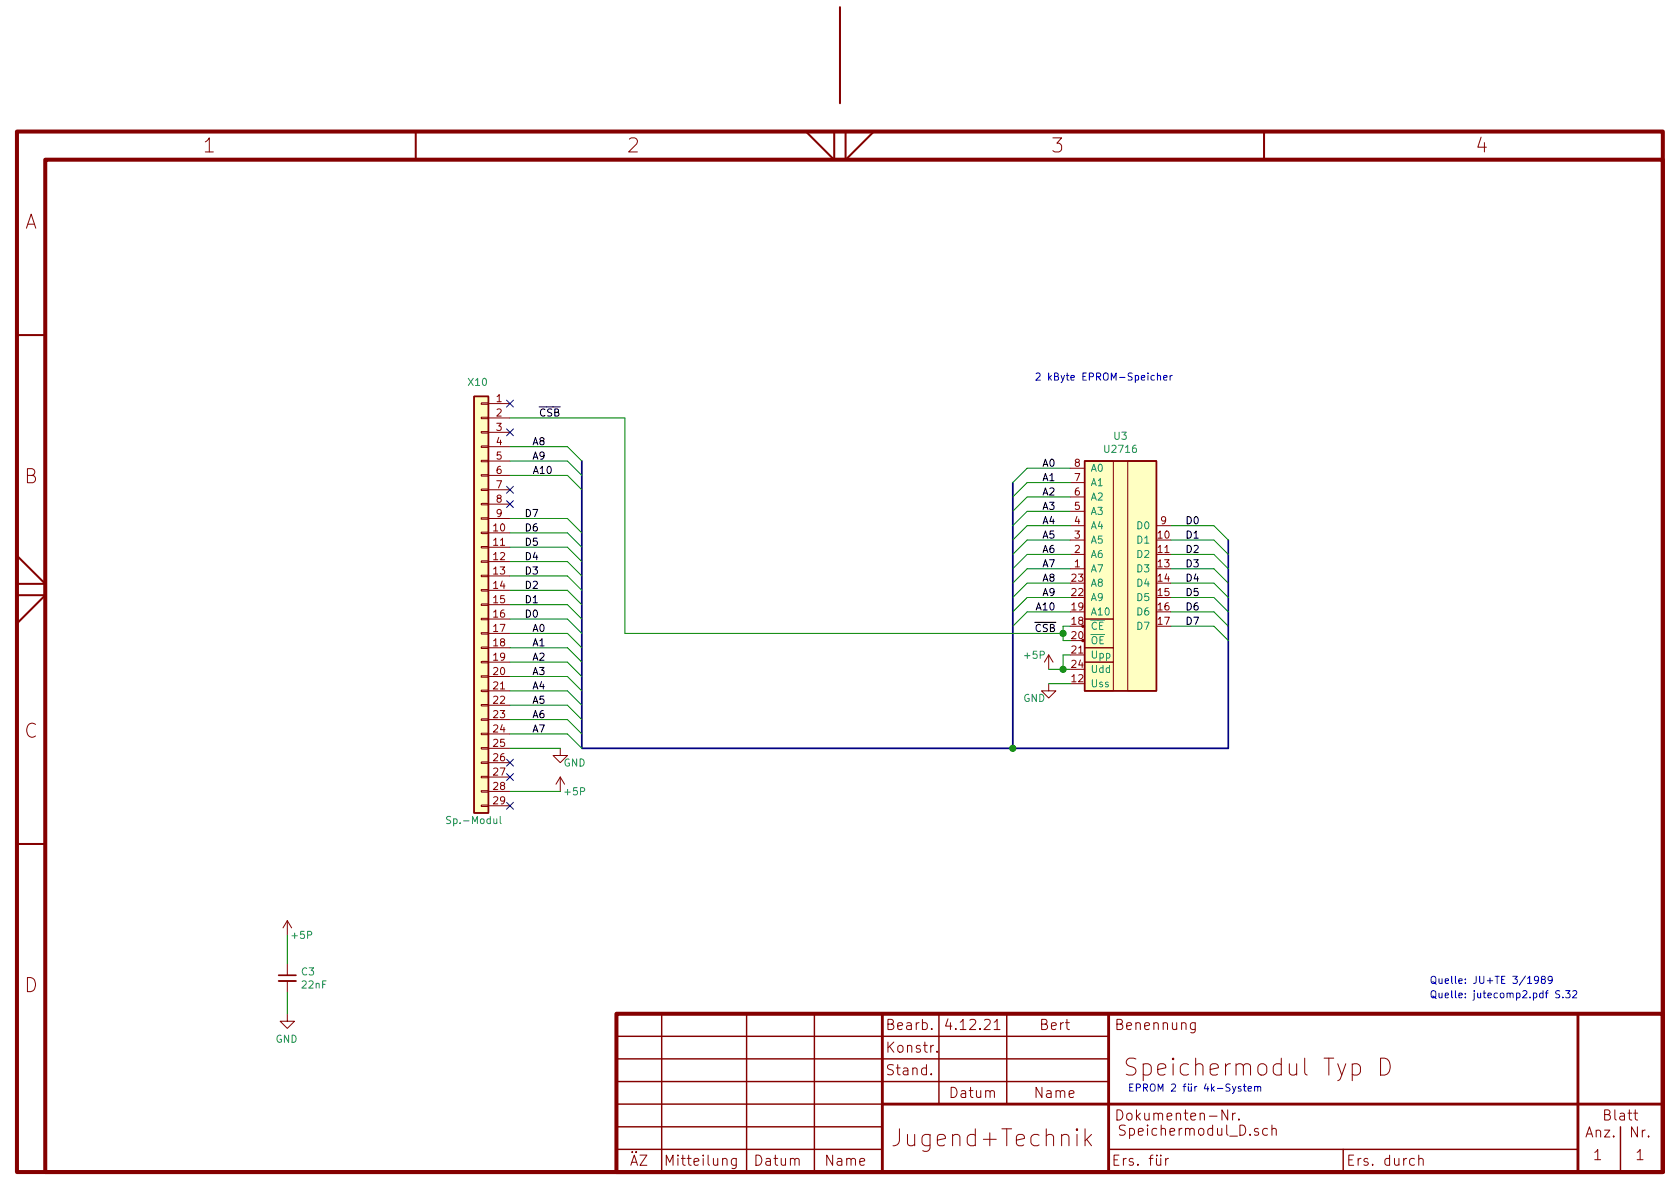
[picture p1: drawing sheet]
<svg xmlns="http://www.w3.org/2000/svg" width="297mm" height="210mm" viewBox="0 0 297 210" stroke-linecap="round" stroke-linejoin="round" font-family="sans-serif">
<path d="M3 23.3h291v184h-291zM8 28.2h286v179.1h-286zM109 179.3h185v28h-185z" fill="none" stroke="#840000" stroke-width=".71"/>
<path d="M148.5 1.3v17M73.5 23.3v4.9M142.5 23.3l5 5v-5M149.5 23.3v5l5-5M223.5 23.3v5M3 59.3h5M3 98.3l5 4.9h-5M3 105.3h5l-5 5M3 149.2h5" fill="none" stroke="#840000" stroke-width=".36"/>
<g fill="none" stroke="#840000" stroke-width=".18">
<path d="M85.1 78.9h1.3v.2h-1.3zM85.1 76.3h1.3v.3h-1.3zM85.1 73.8h1.3v.2h-1.3zM85.1 71.2h1.3v.3h-1.3zM86.4 71.4h3.8M86.4 73.9h3.8M86.4 76.4h3.8M86.4 79h3.8M85.1 81.4h1.3v.3h-1.3zM85.1 99.2h1.3v.2h-1.3zM85.1 96.6h1.3v.3h-1.3zM85.1 94.1h1.3v.3h-1.3z"/>
<path d="M85.1 91.6h1.3v.2h-1.3zM85.1 89h1.3v.3h-1.3zM85.1 86.5h1.3v.2h-1.3zM85.1 83.9h1.3v.3h-1.3zM86.4 94.2h3.8M86.4 96.8h3.8M86.4 99.3h3.8M86.4 81.5h3.8M86.4 84.1h3.8M86.4 86.6h3.8M86.4 89.1h3.8M86.4 91.7h3.8"/>
<path d="M189.2 98h2.6M189.2 95.5h2.6M189.2 93h2.6M189.2 90.4h2.6M189.2 87.9h2.6M189.2 85.3h2.6M189.2 82.8h2.6M191.8 81.5h5v28h-5zM199.4 81.5h5.1v40.7h-5.1zM204.5 93h2.5M85.1 111.9h1.3v.2h-1.3zM85.1 114.4h1.3v.3h-1.3z"/>
<path d="M85.1 117h1.3v.2h-1.3zM85.1 119.5h1.3v.3h-1.3zM85.1 109.3h1.3v.3h-1.3zM85.1 104.3h1.3v.2h-1.3zM85.1 101.7h1.3v.3h-1.3zM85.1 106.8h1.3v.3h-1.3zM86.4 101.8h3.8M86.4 104.4h3.8M86.4 106.9h3.8M86.4 109.5h3.8M86.4 112h3.8M86.4 114.5h3.8"/>
<path d="M86.4 117.1h3.8M86.4 119.6h3.8M185.4 115.8l.8 1.3M185.4 115.8v2.6M185.4 115.8l-.7 1.3M189.2 100.6h2.6M191.8 114.5h5v2.6h-5zM191.8 109.5h5v5h-5zM191.8 117.1h5v5.1h-5zM85.1 134.7h1.3v.3h-1.3zM85.1 137.3h1.3v.2h-1.3zM85.1 139.8h1.3v.3h-1.3z"/>
<path d="M85.1 122h1.3v.3h-1.3zM85.1 124.6h1.3v.2h-1.3zM85.1 127.1h1.3v.3h-1.3zM85.1 129.7h1.3v.2h-1.3zM85.1 132.2h1.3v.3h-1.3zM86.4 122.2h3.8M86.4 124.7h3.8M86.4 127.2h3.8M86.4 129.8h3.8M86.4 132.3h3.8M86.4 134.9h3.8M86.4 137.4h3.8"/>
<path d="M86.4 139.9h3.8M99.1 132.3v1.3h-1.3l1.3 1.3 1.2-1.3h-1.2M99.1 137.4l.7 1.3M99.1 137.4v2.5M99.1 137.4l-.8 1.3M185.4 120.9v1.3h-1.3l1.3 1.2 1.3-1.2h-1.3M85.1 142.4h1.3v.2h-1.3zM86.4 142.5h3.8M50.8 179.3v1.3h-1.3l1.3 1.3 1.3-1.3h-1.3M50.8 162.8v2.5M50.8 170.4v2.1M50.8 173.5v2"/>
<path d="M50.8 162.8l.8 1.3M50.8 162.8l-.8 1.3M164.6 189.9l.1 .1-.1 .1v-.2v.2M164.7 181.9v.2l-.1-.1 .1-.1v.2M165.7 185.9v.2M175.8 182.1h1M191.8 199.6v3M211.3 180.8v1.5a.5 .5 0 0 1-.8 .3M211.3 180.9l-.5-.1-.3 .4v.7l.3 .2 .5-.1M217.1 196.3v1.8l-1-1.8v1.8M217.9 196.8v1.3M218.4 196.8l-.3 .1-.2 .3"/>
<path d="M219 197.9v.2M224.1 199.6l-.2-.1a.56 .56 0 0 0-.7 .4v.5a.56 .56 0 0 0 .7 .4l.2-.1M224.9 199.7a.44 .44 0 0 1 .8 .1v1M224.9 199v1.8M239.1 188.3a.96 .96 0 0 1 1.3 .1l.1 .3v.8l-.1 .3a.96 .96 0 0 1-1.3 .2M244.1 187.1a1.38 1.38 0 0 1 1.7 1.7 1.3 1.3 0 0 1-1.7 1.3zM130.2 204.8v1.5a.49 .49 0 0 1-.8 .3M130.2 204.9l-.2-.1a.56 .56 0 0 0-.7 .4v.5a.56 .56 0 0 0 .7 .4l.2-.1M192.1 201.5l.9 1.1M193 200.6l-1.2 1.1M206.1 204.8v1.3M206.6 204.8l-.3 .1-.2 .3"/>
<path d="M250.9 205l.2-.2 .4 .1 .1 1.2M250.9 204.3v1.8"/>
</g>
<g fill="none" stroke="#840000" stroke-width=".25">
<path d="M83.8 70.1h2.6v73.7h-2.6zM191.8 81.5h12.7v40.7h-12.7zM117 179.3v28M132 179.3v28M144 179.3v28M166 179.3v15.9M178 179.3v15.9M109 183.3h87M109 187.2h87M109 191.3h87M109 199.3h47M109 195.2h47"/>
<path d="M286.5 199.3v8M109 203.2h47M196 203.2h83M237.5 203.2v4.1"/>
</g>
<path d="M156 179.3v28M196 179.3v28M279 179.3v28M156 195.2h138" fill="none" stroke="#840000" stroke-width=".51"/>
<path d="M49.3 173.5h3" fill="none" stroke="#840000" stroke-width=".33"/>
<path d="M49.3 172.5h3" fill="none" stroke="#840000" stroke-width=".3"/>
<g fill="#ffffc2" stroke="#ffffc2" stroke-width=".18">
<path d="M83.8 70.1h2.6v73.7h-2.6z"/>
<path d="M191.8 81.5h12.7v40.7h-12.7z"/>
</g>
<path d="M79.7 144.4h-.5l-.2 .1-.1 .2 .2 .2 .5 .2 .1 .3-.3 .2h-.5M88.4 144.4v1.1l.2 .1" fill="none" stroke="#008484" stroke-width=".18"/>
<path d="M102.9 81.5v50.8h114.3v-36.8M179.1 85.3v47" fill="none" stroke="#000084" stroke-width=".3"/>
<g fill="none" stroke="#008400" stroke-width=".18">
<path d="M90.2 79h10.1l2.6 2.5M90.2 73.9h20.3v38.1h77.5M90.2 84.1h10.1l2.6 2.5M90.2 81.5h10.1l2.6 2.6M90.2 91.7h10.1l2.6 2.5M90.2 94.2h10.1l2.6 2.6M90.2 96.8h10.1l2.6 2.5M90.2 99.3h10.1l2.6 2.5M189.2 95.5h-7.6l-2.5 2.5M189.2 85.3h-7.6l-2.5 2.6M189.2 87.9h-7.6l-2.5 2.5M189.2 93h-7.6l-2.5 2.5"/>
<path d="M189.2 82.8h-7.6l-2.5 2.5M189.2 98h-7.6l-2.5 2.6M189.2 90.4h-7.6l-2.5 2.6M207 95.5h7.6l2.6 2.5M207 93h7.6l2.6 2.5M207 98h7.6l2.6 2.6M90.2 109.5h10.1l2.6 2.5M90.2 114.5h10.1l2.6 2.6M90.2 112h10.1l2.6 2.5M90.2 106.9h10.1l2.6 2.6M90.2 104.4h10.1l2.6 2.5M90.2 119.6h10.1l2.6 2.6"/>
<path d="M90.2 101.8h10.1l2.6 2.6M90.2 117.1h10.1l2.6 2.5M185.4 118.4h3.8M189.2 100.6h-7.6l-2.5 2.5M189.2 108.2h-7.6l-2.5 2.5M189.2 110.7h-1.2v2.6h1.2M189.2 103.1h-7.6l-2.5 2.6M189.2 105.7h-7.6l-2.5 2.5M189.2 115.8h-1.2v2.6M207 100.6h7.6l2.6 2.5M207 108.2h7.6l2.6 2.5M207 103.1h7.6l2.6 2.6"/>
<path d="M207 105.7h7.6l2.6 2.5M207 110.7h7.6l2.6 2.6M90.2 127.2h10.1l2.6 2.6M90.2 129.8h10.1l2.6 2.5M90.2 132.3h8.9M90.2 139.9h8.9M90.2 124.7h10.1l2.6 2.5M90.2 122.2h10.1l2.6 2.5M185.4 120.9h3.8M50.8 165.3v5.1M50.8 175.5v3.8"/>
</g>
<g fill="none" stroke="#0000c2" stroke-width=".18">
<path d="M204.1 66.4h-.3l-.3 .2 .1 .6h.5M204.6 66.5l.2-.1h.3l.1 .8M204.6 66v1.2M205.7 66.8l.6-.1v-.3h-.4l-.2 .2 .1 .6h.5M206.9 66.4v.8M207.3 66.4l-.4 .2M270.1 173.9h.7M272 173.2l-.2 .2h-.4l-.1-.2 .1-.5 .4-.1 .2 .2a.84 .84 0 0 1-.3 1.1h-.3M272.7 173.2l-.1-.1v-.3l.1-.2 .4 .1 .1 .4-.6 .1-.1 .2v.3l.2 .2h.4l.1-.2v-.4l-.2-.1M274.4 173.2l-.2 .2h-.4l-.1-.2v-.3l.3-.3h.2l.2 .3a.88 .88 0 0 1-.2 1h-.4M275.8 175.3l-.5-.1-.2 .1 .1 .4 .5 .2 .1 .3-.3 .2h-.4M276.3 176.3v.1"/>
<path d="M276.8 175.2h.8l-.4 .5 .3 .1 .1 .4-.3 .2-.5-.1M278.1 175.3l.5-.1 .2 .3-.1 .2-.7 .7h.8M219.4 192.2l-.3-.1-.2 .2 .1 .2 .4 .1v.3h-.5M220 191.7v1.1l.3 .2M220.7 192.5l.6-.1-.1-.2-.3-.1-.2 .2 .1 .6h.4M221.8 192.2l.2-.1 .3 .1 .1 .8M221.8 192.1v.9M222.4 192.3l.2-.2 .3 .1v.8"/>
</g>
<g fill="#008400" stroke="#008400" stroke-width=".25">
<circle cx="179.1" cy="132.3" r=".51"/>
<circle cx="188" cy="112" r=".51"/>
<circle cx="188" cy="118.4" r=".51"/>
</g>
<g fill="none" stroke="#000084" stroke-width=".18">
<path d="M89.6 75.8l1.2 1.3M89.6 70.8l1.2 1.2M90.8 75.8l-1.2 1.3M90.8 70.8l-1.2 1.2M89.6 86l1.2 1.2M89.6 88.5l1.2 1.3M90.8 86l-1.2 1.2M90.8 88.5l-1.2 1.3M89.6 134.3l1.2 1.2M89.6 136.8l1.2 1.2M90.8 134.3l-1.2 1.2M90.8 136.8l-1.2 1.2"/>
<path d="M89.6 141.9l1.2 1.2M90.8 141.9l-1.2 1.2"/>
</g>
<text font-size="4.2" fill="#0000c2" x="198.5" y="190.3">Speichermodul Typ D</text>
<text font-size="4.2" fill="#840000" x="159" y="202.8">Jugend+Technik</text>
<g font-size="3.5" fill="#840000">
<text x="36" y="27">1</text>
<text x="111" y="27">2</text>
<text x="186" y="27">3</text>
<text x="261" y="27">4</text>
<text x="4.3" y="40.5">A</text>
<text x="4.3" y="85.5">B</text>
<text x="4.3" y="130.5">C</text>
<text x="4.3" y="175.5">D</text>
</g>
<g font-size="2.5" fill="#840000">
<text x="156.5" y="182.1">Bearb.</text>
<text x="167.8" y="182.1">4.12.21</text>
<text x="184" y="182.1">Bert</text>
<text x="197" y="182.1">Benennung</text>
<text x="156.5" y="190.1">Stand.</text>
<text x="156.5" y="186.2">Konstr.</text>
<text x="168.1" y="194.2">Datum</text>
<text x="183.1" y="194.2">Name</text>
<text x="197" y="198.1">Dokumenten-Nr.</text>
<text x="197.5" y="200.8">Speichermodul_D.sch</text>
<text x="280.4" y="201.1">Anz.</text>
<text x="283.7" y="198.1">Blatt</text>
<text x="288.3" y="201.1">Nr.</text>
<text x="111.3" y="206.1">ÄZ</text>
<text x="118.1" y="206.1">Mitteilung</text>
<text x="133.6" y="206.1">Datum</text>
<text x="146.1" y="206.1">Name</text>
<text x="196.5" y="206.1">Ers. für</text>
<text x="238" y="206.1">Ers. durch</text>
<text x="281.8" y="205.2">1</text>
<text x="289.3" y="205.2">1</text>
</g>
<g font-size="1.8" fill="#008484">
<text x="82.9" y="68.2">X10</text>
<text x="197" y="77.8">U3</text>
<text x="192.8" y="83.4">A0</text>
<text x="195.5" y="80.1">U2716</text>
<text x="192.8" y="88.5">A2</text>
<text x="192.8" y="86">A1</text>
<text x="192.8" y="93.6">A4</text>
<text x="192.8" y="91.1">A3</text>
<text x="201.2" y="93.6">D0</text>
<text x="192.8" y="101.2">A7</text>
<text x="192.8" y="98.7">A6</text>
<text x="192.8" y="96.1">A5</text>
<text x="201.2" y="96.1">D1</text>
<text x="201.2" y="98.7">D2</text>
<text x="201.2" y="101.2">D3</text>
<text x="192.8" y="106.3">A9</text>
<text x="192.8" y="103.8">A8</text>
<text x="201.2" y="103.8">D4</text>
<text x="201.2" y="106.3">D5</text>
<text x="192.8" y="111.4">CE</text>
<text x="192.8" y="108.8">A10</text>
<text x="192.8" y="113.9">OE</text>
<text x="201.2" y="108.8">D6</text>
<text x="201.2" y="111.4">D7</text>
<text x="181.3" y="116.5">+5P</text>
<text x="192.8" y="116.5">Upp</text>
<text x="192.8" y="119">Udd</text>
<text x="180.9" y="124.1">GND</text>
<text x="192.8" y="121.5">Uss</text>
<text x="99.6" y="135.6">GND</text>
<text x="100" y="140.6">+5P</text>
<text x="79.5" y="145.7">Sp.-Modul</text>
<text x="51.7" y="166">+5P</text>
<text x="53.3" y="172.5">C3</text>
<text x="53.5" y="174.8">22nF</text>
<text x="48.7" y="184.4">GND</text>
</g>
<g font-size="1.8" fill="#840000">
<text x="87.8" y="71.1">1</text>
<text x="87.8" y="73.7">2</text>
<text x="87.8" y="76.2">3</text>
<text x="87.8" y="78.7">4</text>
<text x="87.8" y="81.3">5</text>
<text x="87.8" y="83.8">6</text>
<text x="190" y="82.5">8</text>
<text x="87.8" y="86.4">7</text>
<text x="87.8" y="88.9">8</text>
<text x="190" y="87.6">6</text>
<text x="190" y="85.1">7</text>
<text x="87.3" y="94">10</text>
<text x="87.8" y="91.4">9</text>
<text x="190" y="95.2">3</text>
<text x="190" y="92.7">4</text>
<text x="190" y="90.2">5</text>
<text x="204.8" y="95.2">10</text>
<text x="205.3" y="92.7">9</text>
<text x="87.3" y="96.5">11</text>
<text x="87.3" y="99.1">12</text>
<text x="87.3" y="101.6">13</text>
<text x="190" y="100.3">1</text>
<text x="190" y="97.8">2</text>
<text x="204.8" y="97.8">11</text>
<text x="204.8" y="100.3">13</text>
<text x="87.3" y="104.1">14</text>
<text x="87.3" y="106.7">15</text>
<text x="189.5" y="107.9">19</text>
<text x="189.5" y="105.4">22</text>
<text x="189.5" y="102.9">23</text>
<text x="204.8" y="102.9">14</text>
<text x="204.8" y="105.4">15</text>
<text x="204.8" y="107.9">16</text>
<text x="87.3" y="109.2">16</text>
<text x="87.3" y="111.8">17</text>
<text x="189.5" y="110.5">18</text>
<text x="189.5" y="113">20</text>
<text x="204.8" y="110.5">17</text>
<text x="87.3" y="114.3">18</text>
<text x="87.3" y="116.8">19</text>
<text x="87.3" y="119.4">20</text>
<text x="189.5" y="115.6">21</text>
<text x="189.5" y="118.1">24</text>
<text x="87.3" y="121.9">21</text>
<text x="87.3" y="124.5">22</text>
<text x="189.5" y="120.6">12</text>
<text x="87.3" y="127">23</text>
<text x="87.3" y="129.5">24</text>
<text x="87.3" y="132.1">25</text>
<text x="87.3" y="134.6">26</text>
<text x="87.3" y="137.2">27</text>
<text x="87.3" y="139.7">28</text>
<text x="87.3" y="142.2">29</text>
</g>
<g font-size="1.8" fill="#0000c2">
<text x="182.9" y="67.3">2 kByte EPROM-Speicher</text>
<text x="252.7" y="174">Quelle: JU+TE 3/1989</text>
<text x="252.7" y="176.5">Quelle: jutecomp2.pdf S.32</text>
<text x="199.4" y="193">EPROM 2 für 4k-System</text>
</g>
<g font-size="1.8">
<text x="95.2" y="73.7">CSB</text>
<text x="94.3" y="81.3">A9</text>
<text x="94.3" y="78.7">A8</text>
<text x="94.5" y="83.8">A10</text>
<text x="184.4" y="82.5">A0</text>
<text x="184.4" y="85.1">A1</text>
<text x="184.4" y="87.6">A2</text>
<text x="92.7" y="94">D6</text>
<text x="92.7" y="91.4">D7</text>
<text x="184.4" y="90.2">A3</text>
<text x="184.4" y="92.7">A4</text>
<text x="184.4" y="95.2">A5</text>
<text x="209.5" y="92.7">D0</text>
<text x="209.5" y="95.2">D1</text>
<text x="92.7" y="101.6">D3</text>
<text x="92.7" y="96.5">D5</text>
<text x="92.7" y="99.1">D4</text>
<text x="184.4" y="97.8">A6</text>
<text x="184.4" y="100.3">A7</text>
<text x="209.5" y="97.8">D2</text>
<text x="209.5" y="100.3">D3</text>
<text x="92.7" y="104.1">D2</text>
<text x="92.7" y="106.7">D1</text>
<text x="183.4" y="107.9">A10</text>
<text x="184.4" y="102.9">A8</text>
<text x="184.4" y="105.4">A9</text>
<text x="209.5" y="102.9">D4</text>
<text x="209.5" y="105.4">D5</text>
<text x="209.5" y="107.9">D6</text>
<text x="92.7" y="109.2">D0</text>
<text x="94.3" y="111.8">A0</text>
<text x="182.9" y="111.8">CSB</text>
<text x="209.5" y="110.5">D7</text>
<text x="94.3" y="119.4">A3</text>
<text x="94.3" y="116.8">A2</text>
<text x="94.3" y="114.3">A1</text>
<text x="94.3" y="124.5">A5</text>
<text x="94.3" y="121.9">A4</text>
<text x="94.3" y="129.5">A7</text>
<text x="94.3" y="127">A6</text>
</g>
</svg>
